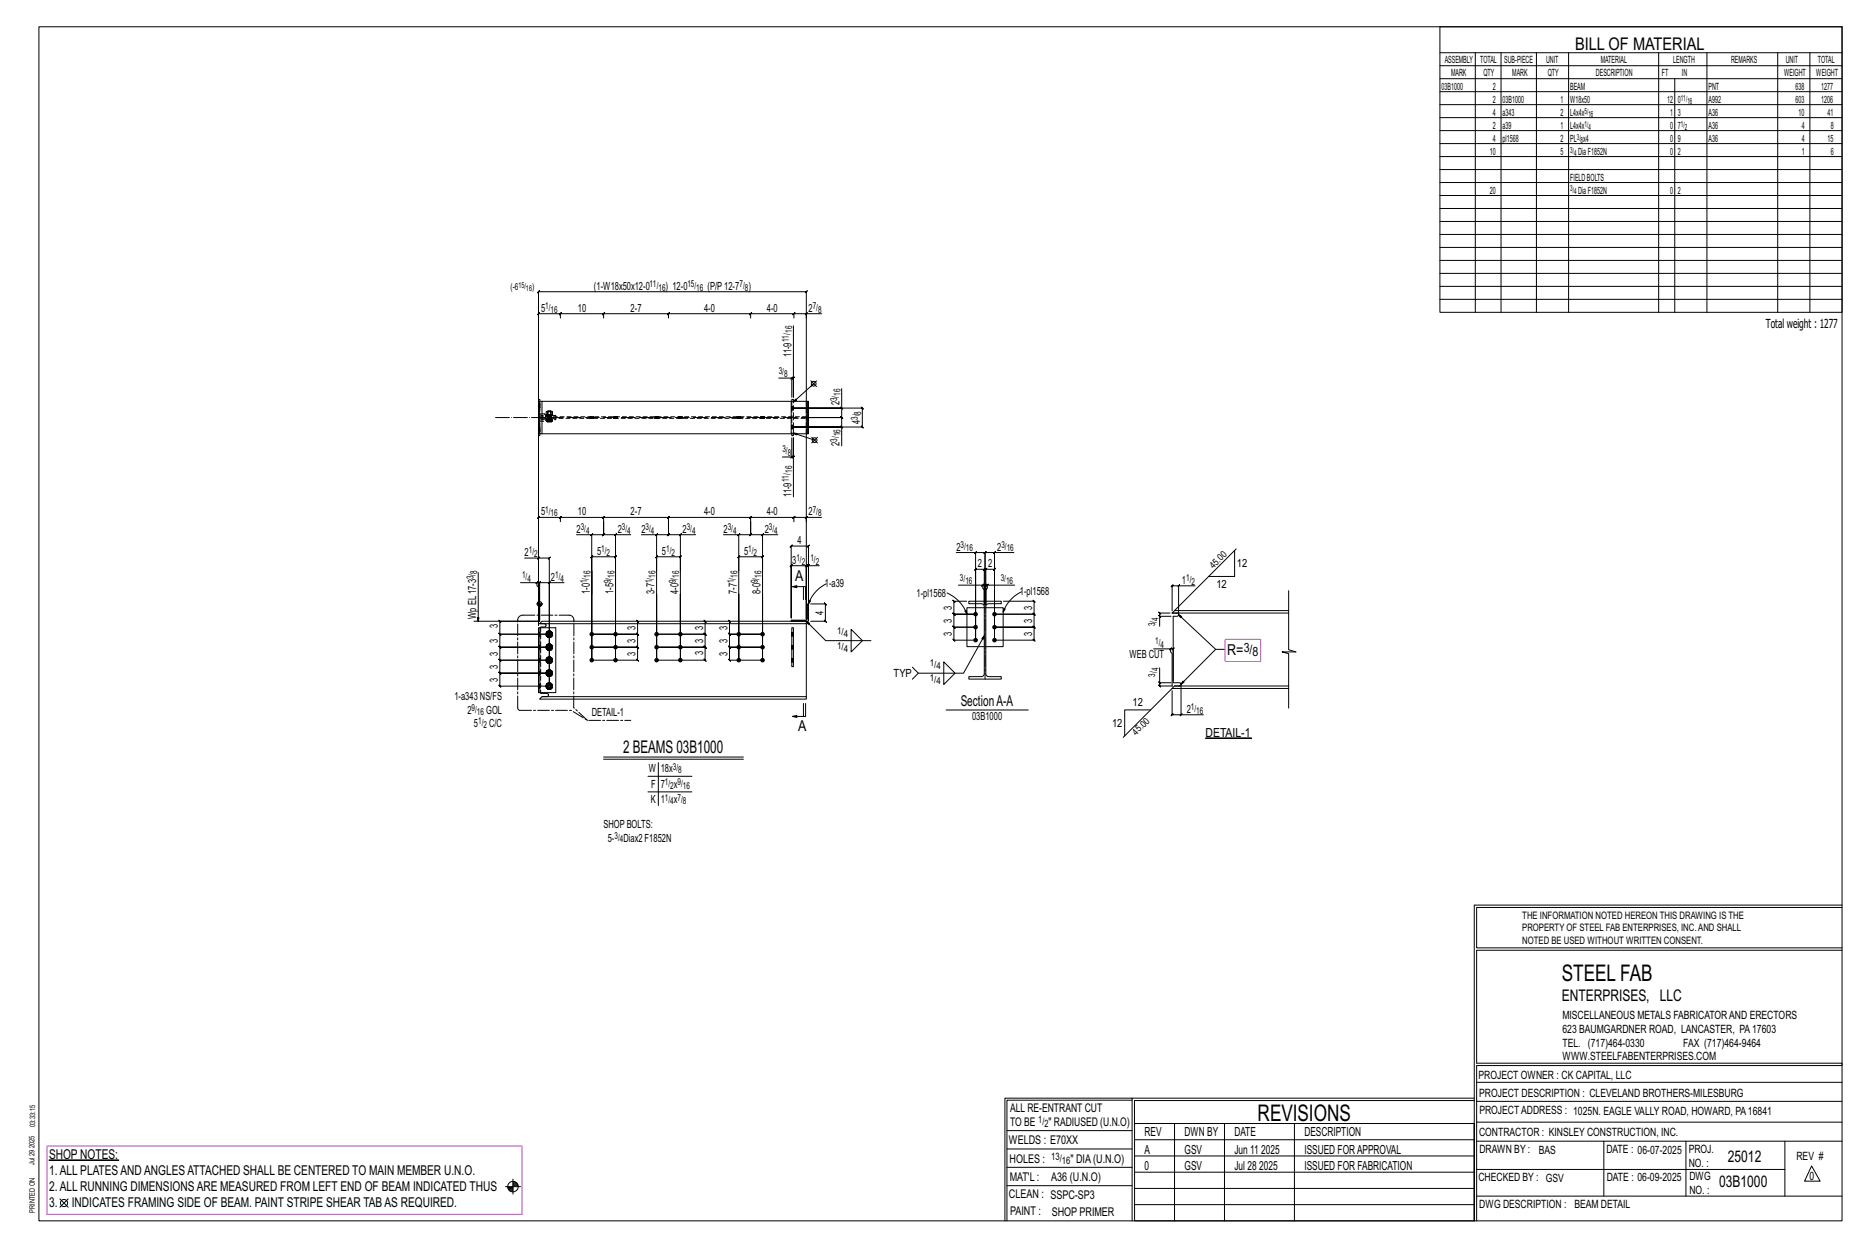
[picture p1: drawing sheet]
<svg xmlns="http://www.w3.org/2000/svg" width="914mm" height="610mm" viewBox="0 0 914 610" stroke-linecap="round" stroke-linejoin="round" font-family="sans-serif">
<g fill="#000" stroke="#000" stroke-width=".49">
<path d="M590 361h23zM24 568h34z"/>
<circle cx="290" cy="317" r=".9"/>
<circle cx="290" cy="310" r=".9"/>
<circle cx="301" cy="310" r=".9"/>
<circle cx="301" cy="317" r=".9"/>
<circle cx="321" cy="317" r=".9"/>
<circle cx="321" cy="310" r=".9"/>
<circle cx="333" cy="317" r=".9"/>
<circle cx="333" cy="310" r=".9"/>
<circle cx="362" cy="317" r=".9"/>
<circle cx="362" cy="310" r=".9"/>
<circle cx="373" cy="317" r=".9"/>
<circle cx="373" cy="310" r=".9"/>
<circle cx="478" cy="300" r=".9"/>
<circle cx="478" cy="307" r=".9"/>
<circle cx="478" cy="313" r=".9"/>
<circle cx="487" cy="313" r=".9"/>
<circle cx="487" cy="300" r=".9"/>
<circle cx="487" cy="307" r=".9"/>
<circle cx="290" cy="323" r=".9"/>
<circle cx="301" cy="323" r=".9"/>
<circle cx="321" cy="323" r=".9"/>
<circle cx="333" cy="323" r=".9"/>
<circle cx="362" cy="323" r=".9"/>
<circle cx="373" cy="323" r=".9"/>
</g>
<g fill="none" stroke="#000" stroke-width=".49">
<path d="M19 13h883v584h-883zM705 13h197v140h-197zM705 26h197M705 32h197M705 39h197M722 26v127M735 26v127M752 26v127M768 26v127M812 26v127M820 39v114M836 26v127"/>
<path d="M870 26v127M886 26v127M705 45h197M705 51h197M705 58h197M705 64h197M705 70h197M705 77h197M705 83h197M705 89h197M705 96h197M705 102h197"/>
<path d="M705 108h197M705 115h197M705 121h197M705 127h197M705 134h197M274 156l1-3-1 1v-1h-10l-1 1 1-1v53M274 153h21v1l1-1-1 3M275 153l-1 1zM295 154l1-1zM295 153h32v1l1-1-1 3M327 154l1-1zM327 153h40v1l1-1-1 3"/>
<path d="M367 153h22l-1 1 1-1v3M368 153l-1 1zM388 159v35v-9l1-1-1 1M389 153l-1 1 1-1h6M395 153l-1 1zM402 153h-7v3M705 140h197M705 146h197M264 198h.1M264 199h.1M264 196v-1v9M265 196h-1v16h1"/>
<path d="M381 185h7v9M387 196h-122v16M388 199h.1M388 185h-1l1-1zM388 196v-1v1M395 196h1v16h-1zM395 196h-8v16M397 186l3 3M398 188l-10 9M400 186l-3 3M412 199l1 1zM412 190v10h-24h34v-1l1 1h-1v9v-1l1 1h-1h-34h24v9"/>
<path d="M412 200v4l1 1-1-1h-17h17l1 1-1-1v5M264 209h.1M264 211h.1M264 205v8v-1M265 212h130M267 203h3zM267 205v1zM267 203v-2h1v2M267 205l1 1M268 205v1h-1h1h-1M268 203h.1M268 204h.1"/>
<path d="M268 205h.1M268 201h2v2M268 206h2M268 205h1M269 206l1-1v1M269 205l-1 1M270 203h.1M270 204h.1M270 205h.1M270 205v1M270 206h-1M289 204h.1"/>
<path d="M289 205h.1M291 204h.1M291 205h.1M300 204h.1M300 205h.1M302 204h.1M302 205h.1M321 204h.1M321 205h.1M322 204h.1M322 205h.1M332 204h.1"/>
<path d="M332 205h.1M334 204h.1M334 205h.1M361 204h.1M361 205h.1M362 204h.1M362 205h.1M372 204h.1M372 205h.1M374 204h.1M374 205h.1M388 208h.1"/>
<path d="M388 210h.1M388 201h.1M388 212v1v-1M388 214v10h-5M388 212l11 3M397 214l3 3M400 214l-3 3M412 208l1 1zM387 224l1-1zM388 224l1-1-1 1v-10v29M274 253v1l1-1zM274 255l1-2-1 1v-1h-10l-1 1 1-1v53v-19h-1v-2h-8"/>
<path d="M274 253h21v1l1-1-1 2M295 254l1-1zM295 255v7l1-1-1 1h-5M295 255v7l1-1-1 1h6M295 253h32v1l1-1-1 2M327 254l1-1zM327 255v7l1-1-1 1h-6M327 255v7l1-1-1 1h6M327 253h40v1l1-1-1 2M367 253v1l1-1zM367 255v7l1-1-1 1h-5M367 255v7l1-1-1 1h6"/>
<path d="M367 253h22l-1 1 1-1v2M389 253l-1 1 1-1h6M395 253l-1 1zM402 253h-7v2M257 273h7v31M264 273l-1 1 1-1zM264 273h5l-1 1 1-1v63M282 262h8v61v-51l-1 1 1-1h11v1l1-1h-1v51v-44v12M290 262h-1l1-1zM301 262l1-1-1 1zM309 262h-8v48M314 262h7v17"/>
<path d="M321 262l1-1zM321 279v-7v1l1-1h-1h12v1l1-1h-1v7M321 279v44h24h1l-1-1v1v-6h1l-1-1v1h-24h24h1l-1-1v1v-7l1 1-1-1h-24h24l1 1-1-1v-6h1l-1-1v1M333 262l1-1-1 1zM333 279v44M341 262h-8v17M354 262h8v17M362 262h-1l1-1zM362 279v-7l-1 1 1-1h11v1l1-1h-1v7M362 279v44M373 262l1-1zM373 279v44h-16h1l-1-1v1v-6h1l-1-1v1h16h-16h1l-1-1v1v-7l1 1-1-1h16h-16l1 1-1-1v-6h1l-1-1v1"/>
<path d="M381 262h-8v17M396 277v-1l-1 1zM396 277h-1v-1l-1 1h1v26M401 277h-5v17v-27l-1 1 1-1h-9h1l-1 1v-1v35v-25l1-1-1 1h8h-1l1-1v1v26M468 270h10v43M477 271l1-1zM478 270h4v1l1-1h-1v23M487 270l-1 1zM487 270h-5h1l-1 1v-1v23M496 270h-9v43M604 269v13h-12M605 269l-30 30"/>
<path d="M234 280v24M262 286l1-1zM263 295h3M263 285h1v1l1-1h-1v19M263 295h.1M263 294v1M264 294v1M264 294v9M264 295v2M265 295v2M265 295v1M268 286l1-1z"/>
<path d="M269 285h-5h1l-1 1v-1v19M276 285h-7v51M290 291v-12v44h22h1l-1-1v1v-6h1l-1-1v1h-22h22h1l-1-1v1v-7l1 1-1-1h-22h22l1 1-1-1v-6h1l-1-1v1M390 288l-2-1h6v6M390 286l-2 1M393 287v6M396 294h1l-1 1zM397 295h7l1 1-1-1v9v-1l1 1h-1h-7M404 286a17 17 0 0 0-8 9M464 290a18 18 0 0 1 9 10M469 286h12v2l1 1v7v-17v-1l-1 1h1h-4v-1l-1 1h1v34h-11v1l-1-1h1v-6l-1-1 1 1h11h-11l-1-1 1 1v-7v1l-1-1h1h11h-11v1l-1-1h1v-6v1l-1-1h1h6M472 299h1v1z"/>
<path d="M474 294h16v1h-6l-1 1v1v33l1 1h6v1h-16v-1h6h1l1-1v-34l-2-1h-6zM481 286v1l1-1zM481 286h1v1l1-1h-1v7M482 297h-9v19h9M483 297h8v19h-8M483 286h-1h1l-1 1v-1v7M484 286l-1 1zM491 298h1l-1 1zM497 286h-14v2v1v7v-17h-1l1-1v1h4h-1l1-1v1v34h19l1 1-1-1v-6h1l-1-1v1h-19h19h1l-1-1v1v-7l1 1-1-1h-19h19l1 1-1-1v-6l1 1-1-1h-15M500 290a17 17 0 0 0-9 9M573 300h-5l-1-1 1 1v2M574 300h57"/>
<path d="M574 300h2a.8 .8 0 0 1 1 1 .8 .8 0 0 1-1 1h-2v32h4v1v1h-3M577 287v-1l-1 1zM577 287h-3v-1l-1 1h1v12M585 287h-8v14l18 17M631 289v29l3 1h-6l3 1v26M631 299h-56l-1 1M232 304h32M264 316h.1M264 318h.1M264 309h.1M264 311h.1M264 307v32z"/>
<path d="M264 305h3a.8 .8 0 0 1 0 1 .8 .8 0 0 1 0 1h-2M264 304h-19l-1-1 1 1v6h-1l1 1v-1h24h-24h-1l1 1v-1v7l-1-1 1 1h24h-24l-1-1 1 1v6l-1-1 1 1h24h-24l-1-1 1 1v6h-1l1 1v-1h24h-24h-1l1 1v-1v7l-1-1 1 1h24M264 307h8v32h-8M265 304h130v1h-131zM267 317h1M267 310h1M267 316l1 1M268 318h.1M268 311v1M268 317h-1M268 310l-1 1M268 316l-1 1 1 1v-1"/>
<path d="M268 310v-1l-1 1 1 1M268 317l1 1M268 311l1 1M268 315v1M268 309h.1M268 318h1M269 315l-1 1M269 316v-1l1 1M269 309l-1 1M269 309h1v1M269 316l1 1M269 309l1 1v1"/>
<path d="M269 309h-1M270 317v1h-1M270 311l-1 1v-1M270 317v1M270 311h.1M270 317l-1 1M270 310l-1 1M270 316h.1M270 309v1M270 316v1M270 310h.1M387 303h8v-8h1v9h-9z"/>
<path d="M388 316h.1M388 318h.1M388 309h.1M388 311h.1M388 307v19zM395 303v-160v-1l-1 1h1h-131v-1l-1 1h1v161M395 304l9 9h22M395 305v36M417 308l5 5-5 6zM482 311l-10 18h-22l-3-3M565 317h8v2l1 1v16M567 301l1 1z"/>
<path d="M573 318l1-1zM573 317h1v1l1-1h-1v16M573 302h-5v4M599 318h-4l-17 17 1-2 1 1-2 1v15h11M264 335h.1M264 337h.1M264 328h.1M264 330h.1M264 322h.1M264 324h.1M265 339l3 1v1h-3M267 336h1"/>
<path d="M267 329h1M267 323h1M267 335l1 1M267 322l1 1M268 337h.1M268 330v1M268 324h.1M268 336h-1M268 329l-1 1M268 323l-1 1M268 335l-1 1 1 1v-1M268 329v-1l-1 1 1 1"/>
<path d="M268 323v-1l-1 1 1 1v-1M268 336l1 1M268 330l1 1M268 324l1 1M268 334v1M268 328h.1M268 322h.1M268 337h1M268 324h1M269 334l-1 1M269 335v-1l1 1M269 328l-1 1"/>
<path d="M269 328h1v1M269 321l-1 1M269 322h1M269 335l1 1M269 328l1 1v1M269 322l1 1v1M269 328h-1M269 322h-1M270 336v1h-1M270 330l-1 1v-1M270 324h-1M270 336v1"/>
<path d="M270 330h.1M270 323v1M270 336l-1 1M270 329l-1 1M270 323l-1 1M270 335h.1M270 328v1M270 322v1M270 335v1M270 329h.1M388 322h.1M388 324h.1"/>
<path d="M450 329l-3 3M462 324l6 5-6 6zM567 334l1 1zM568 327v7h5M568 334v2l-1-1 1 1h6M574 338v12h-1l1-1v1h4M574 337l-24 24M574 337h57M631 336h-56l-1 1M265 341h130v1h-131zM390 350l-2 1M393 344v7"/>
<path d="M394 344v7h-6h2M463 347h40M563 347h-12v13M578 350l1-1-1 1zM295 370h69M295 371h69M317 380h22M322 373v21M317 387h22M722 443v154M722 443h180M902 444h-179v20h179"/>
<path d="M902 465h-179v55h179v1h-179v76M554 538h-61v59M554 537h168M722 538h-167v13M723 539h179M723 530h179M493 553h61M555 550h167v47h-167zM555 558h167M575 550v47M599 550v47M634 550v47"/>
<path d="M723 549h179M723 558h179M785 558v27M825 558v27M874 558v27M251 577v7M251 579h2M251 580h3M251 578h2M493 571h61M493 562h61M555 573h167"/>
<path d="M555 566h167M723 572h151M887 570l4 8h-8zM29 587l4 4M33 587l-4 4M247 581h8M249 581h2M249 582h2M250 583h1M492 597v-60h62v60M493 580h61M555 589h167"/>
<path d="M555 581h167M723 585h179"/>
<circle cx="398" cy="188" r="1.2"/>
<circle cx="399" cy="215" r="1.2"/>
<circle cx="264" cy="295" r="1.2"/>
<circle cx="31" cy="589" r="1.8"/>
<circle cx="251" cy="581" r="2.6"/>
</g>
<path d="M600 313h17v11h-17zM23 561h233v33h-233z" fill="none" stroke="#f0f" stroke-width=".5"/>
<g fill="none" stroke="#000" stroke-width=".49" stroke-dasharray="2 1.4">
<path d="M264 198h.1M264 199h.1M264 198v1M388 200h.1M388 200v-1M388 196v8M388 199h.1M264 210h.1M264 209h.1M264 211h.1M264 210v1M264 206h3v-1"/>
<path d="M264 204h1M264 212v-6l8-1M265 205h-1M267 202h-3M267 203v-1M267 204v1M267 205h-2v-1M267 205h128M267 204v-1M267 205v1zM267 206h1M267 203h1h-1v-2h1v2v-2v2h2h-2"/>
<path d="M267 206h.1M267 205l1 1M268 205h.1M268 206h-1h1h-1h1M268 204h.1M268 204v1M268 203h.1M268 203v1M268 203v2v-2M268 201h.1M268 201h2M268 206h.1"/>
<path d="M268 203h-1h1M268 203h2M268 205v-1M268 204v-1M268 205v1zM268 206h1zM268 206h1M269 204v1zM269 205v-1M269 205h-1M269 203v1zM269 204v-1"/>
<path d="M269 204h.1M269 205h.1M269 203h.1M269 206l-1-1 1 1M269 205l1 1M269 201h.1M269 205l1-1M269 204l1-1M269 206h1M269 205h1M270 203h.1M270 205h.1"/>
<path d="M270 201h.1M270 201v2zM270 203v-2v2M270 203v2v-2M270 205v-1M270 204v-1M270 204h.1M270 206h.1M270 205v1zM270 205v1M272 204v-1h-8v-7M289 204h.1"/>
<path d="M289 204v1M289 205h.1M289 205v-1M289 204l1 1zM290 205v-1M290 204h.1M290 205l1-1M291 205v-1M291 205h-1M300 204h1M300 204v1M301 205h-1"/>
<path d="M301 205v-1M301 204v1zM301 205l1-1M301 204h1M302 205v-1M302 205h.1M321 204h.1M321 204v1M321 205h.1M321 205v-1M321 204v1zM321 205l1-1"/>
<path d="M321 204h1M322 205v-1M322 205h.1M332 204h.1M332 204v1M332 205h.1M332 205v-1M333 204v1zM333 205v-1M333 205l1-1M333 204h.1M334 205v-1"/>
<path d="M334 205h.1M361 204h.1M361 204v1M361 205h.1M361 205v-1M361 204l1 1zM362 205v-1M362 204h.1M362 205h.1M372 204h.1M372 204v1M372 205h.1"/>
<path d="M373 205v-1M373 204v1zM373 205l1-1M373 204h1M374 205v-1M374 205h.1M388 209h.1M388 208h.1M388 210h.1M388 209v1M388 201v-1M388 205v7"/>
<path d="M388 201h.1M388 212v-7M388 204v-8M388 200v1M395 212v-16M395 204h-130M264 316v1zM264 316h.1M264 318v-1M264 317v1M264 317h.1M264 310h.1"/>
<path d="M264 309h.1M264 311h.1M264 310v1M264 318h.1M265 307v32M267 317h.1M267 310v1zM267 317l1-2-1 2 1 1-1-1h1M267 310l1-1-1 1 1 2-1-2h1M267 316v1zM267 317l1 1zM267 310h.1"/>
<path d="M267 311h1zM267 317h1M267 316l1 1M267 311l1-1M267 310h1M268 316h-1zM268 318h.1M268 316v-1zM268 309l-1 1zM268 311v1zM268 309h.1M268 316v-1"/>
<path d="M268 311v1M268 317v1M268 316h.1M268 311h.1M268 310v-1M268 317h.1M268 310v1zM268 318h2zM268 315h2zM268 312h2zM268 309h2zM268 316l-1 1v-1v1l1 1-1-1 1 1v-1"/>
<path d="M268 310v-1l-1 1v1h1h-1h1M268 316v1zM268 310h.1M268 318h1zM268 315h1zM268 312h1zM268 309h1zM268 318h1h-1h1h-1zM268 317h1zM268 316h1zM268 311l1 1h-1h1h-1zM268 311h1z"/>
<path d="M268 310l1-1zM269 315h-1h1h-1l1 1M269 318h1zM269 318h.1M269 317h.1M269 316h.1M269 315v1zM269 315h1zM269 309h-1h1h-1h1M269 312h1zM269 312h.1M269 311v1"/>
<path d="M269 311h.1M269 309v1zM269 309h.1M269 309h1zM269 318l1-1M269 317h1zM269 316h1zM269 316h1M269 311h1M269 311h1zM269 310h1zM269 309l1 1"/>
<path d="M269 318h1M269 315l1 1zM269 315l1 1M269 312l1-1zM269 312l1-1M269 309h1M270 318h.1M270 315v1zM270 312v-1zM270 309h.1M270 316v1zM270 310h.1"/>
<path d="M270 315v2zM270 309v1zM270 317h.1M270 310v1zM270 317v1M270 316h.1M270 311h.1M270 310v-1M270 318v-1M270 316v1M270 311v-1M270 309v1v1"/>
<path d="M270 317v1zM270 310v2zM388 310h.1M388 309h.1M388 311h.1M388 310v1M388 316v1zM388 316h.1M388 318v-1M388 317v1M388 317h.1M388 318h.1"/>
<path d="M264 335v1zM264 335h.1M264 337v-1M264 336v1M264 336h.1M264 329h.1M264 329v-1M264 330h.1M264 329v1M264 323h.1M264 322h.1M264 324h.1"/>
<path d="M264 323v1M264 337h.1M264 328h.1M264 328v1M267 336h.1M267 329v1zM267 323v1zM267 336l1-2-1 2 1 1-1-1h1M267 329l1-1-1 1 1 2-1-2h1M267 323l1-1-1 1 1 1-1-1h1M267 335v1zM267 336l1 1z"/>
<path d="M267 329h.1M267 330h1zM267 322v1zM267 324h1zM267 336h1M267 335l1 1M267 330l1-1M267 329h1M267 324l1-1M267 322l1 1M268 335h-1zM268 337h.1"/>
<path d="M268 335v-1zM268 328l-1 1zM268 330v1zM268 328h.1M268 322h-1zM268 324h.1M268 322h.1M268 335v-1M268 330v1M268 336v1M268 335h.1M268 330h.1"/>
<path d="M268 329v-1M268 323v1M268 323v-1M268 336h.1M268 329v1zM268 323h.1M268 337h2zM268 334h2zM268 331h2zM268 328h2zM268 324h2zM268 322h2z"/>
<path d="M268 335l-1 1v-1v1l1 1-1-1 1 1v-1M268 329v-1l-1 1v1h1h-1h1M268 322l-1 1v-1v2h1h-1h1M268 335v1zM268 329h.1M268 323v1zM268 323v-1zM268 337h1zM268 334h1zM268 331h1zM268 328h1zM268 324l1 1z"/>
<path d="M268 322l1-1zM268 337h1h-1h1h-1zM268 336h1zM268 335h1zM268 330l1 1h-1h1h-1zM268 330h1zM268 329h1zM268 324l1 1-1-1 1 1-1-1zM268 324h1zM268 322h1zM269 334h-1h1h-1l1 1M269 337h1z"/>
<path d="M269 337h.1M269 336h.1M269 335h.1M269 334v1zM269 334h1zM269 328h-1h1h-1h1M269 331h1zM269 331h.1M269 330v1M269 330h.1M269 329h.1M269 328h.1"/>
<path d="M269 328h1zM269 321l-1 1 1-1-1 1h1M269 325l1-1zM269 325v-1zM269 325v-1M269 324h.1M269 322h.1M269 321v1v-1v1zM269 321l1 1zM269 337l1-1M269 336h1zM269 335h1z"/>
<path d="M269 335h1M269 330h1M269 330h1zM269 329h1zM269 328l1 1M269 324h1M269 324l1-1zM269 322l1 1zM269 322h1M269 337h1M269 334l1 1zM269 334l1 1"/>
<path d="M269 331l1-1zM269 331l1-1M269 328h1M269 324h1zM269 322h1zM270 337h.1M270 334v1zM270 331v-1zM270 328h.1M270 324h.1M270 322h.1M270 335v1z"/>
<path d="M270 329h.1M270 323h.1M270 334v2zM270 328v1zM270 322v1zM270 336h.1M270 329v1zM270 336v1M270 335h.1M270 330h.1M270 329v-1M270 323v1"/>
<path d="M270 323v-1M270 337v-1M270 335v1M270 330v-1M270 328v1v1M270 324v-1M270 322v2M270 322v1M270 336v1zM270 329v2zM270 323v1zM388 323h.1"/>
<path d="M388 322h.1M388 324h.1M388 323v1"/>
</g>
<path d="M243 204h158" fill="none" stroke="#000" stroke-width=".49" stroke-dasharray="6.8 1 0 1"/>
<path d="M482 294v38M256 301l-2 1-1 1M256 301h23M281 303l-1-1-1-1M253 346v-43M253 346l1 2M254 348h26l8 4h21M281 346v-43M288 352l-7-6" fill="none" stroke="#000" stroke-width=".49" stroke-dasharray="5.8 1 1 1"/>
<g font-size="11.2">
<text x="764" y="480">STEEL FAB</text>
<text x="616" y="548">REVISIONS</text>
</g>
<g font-size="8.6">
<text x="771" y="24">BILL OF MATERIAL</text>
<text x="305" y="368">2 BEAMS 03B1000</text>
</g>
<g font-size="7.9">
<text x="765" y="490">ENTERPRISES, LLC</text>
<text x="846" y="569">25012</text>
<text x="842" y="581">03B1000</text>
</g>
<g font-size="7.3">
<text x="389" y="284">A</text>
<text x="601" y="321">R=</text>
<text x="470" y="346">SectionA-A</text>
<text x="391" y="358">A</text>
</g>
<g font-size="6.6">
<text x="24" y="567">SHOP NOTES:</text>
<text x="24" y="575">1.ALL PLATESANDANGLESATTACHED SHALL BE CENTERED TO MAIN MEMBER U.N.O.</text>
<text x="24" y="583">2.ALL RUNNING DIMENSIONSARE MEASURED FROM LEFT END OF BEAM INDICATED THUS</text>
<text x="24" y="591">3.</text>
<text x="35" y="591">INDICATES FRAMING SIDE OF BEAM. PAINT STRIPE SHEAR TABAS REQUIRED.</text>
</g>
<g font-size="6.2">
<text x="609" y="319">3/</text>
<text x="613" y="321">8</text>
</g>
<g font-size="6.1">
<text x="864" y="161">Total weight : 1277</text>
<text x="590" y="361">DETAIL-1</text>
<text x="560" y="556">REV</text>
<text x="580" y="556">DWN BY</text>
<text x="604" y="556">DATE</text>
<text x="639" y="556">DESCRIPTION</text>
<text x="560" y="564">A</text>
<text x="580" y="564">GSV</text>
<text x="604" y="564">Jun 11</text>
<text x="617" y="564">2025</text>
<text x="639" y="564">ISSUED FORAPPROVAL</text>
<text x="560" y="572">0</text>
<text x="580" y="572">GSV</text>
<text x="604" y="572">Jul 28</text>
<text x="616" y="572">2025</text>
<text x="639" y="572">ISSUED FOR FABRICATION</text>
</g>
<g font-size="5.9">
<text x="494" y="560">WELDS : E70XX</text>
<text x="494" y="569">HOLES :</text>
<text x="524" y="569">&quot; DIA(U.N.O)</text>
<text x="494" y="578">MAT'L :</text>
<text x="515" y="578">A36 (U.N.O)</text>
<text x="494" y="586">CLEAN : SSPC-SP3</text>
<text x="495" y="595">PAINT :</text>
<text x="515" y="595">SHOP PRIMER</text>
</g>
<g font-size="5.8">
<text x="494" y="544">ALL RE-ENTRANT CUT</text>
<text x="494" y="551">TO BE</text>
<text x="513" y="551">&quot; RADIUSED (U.N.O)</text>
</g>
<g font-size="5.6">
<text x="765" y="499">MISCELLANEOUS METALS FABRICATORAND ERECTORS</text>
<text x="765" y="505">623 BAUMGARDNER ROAD, LANCASTER, PA17603</text>
<text x="765" y="512">TEL. (717)464-0330</text>
<text x="824" y="512">FAX (717)464-9464</text>
<text x="765" y="519">WWW.STEELFABENTERPRISES.COM</text>
<text x="724" y="528">PROJECT OWNER : CK CAPITAL, LLC</text>
<text x="724" y="537">PROJECT DESCRIPTION : CLEVELAND BROTHERS-MILESBURG</text>
<text x="724" y="545">PROJECTADDRESS : 1025N. EAGLE VALLY ROAD, HOWARD, PA16841</text>
<text x="724" y="556">CONTRACTOR : KINSLEY CONSTRUCTION, INC.</text>
<text x="724" y="564">DRAWN BY :</text>
<text x="753" y="564">BAS</text>
<text x="786" y="564">DATE : 06-07-2025</text>
<text x="827" y="564">PROJ.</text>
<text x="879" y="568">REV #</text>
<text x="827" y="571">NO. :</text>
<text x="724" y="578">CHECKED BY : GSV</text>
<text x="787" y="578">DATE : 06-09-2025</text>
<text x="827" y="578">DWG</text>
<text x="886" y="578">0</text>
<text x="827" y="584">NO. :</text>
<text x="724" y="591">DWG DESCRIPTION : BEAM DETAIL</text>
</g>
<g font-size="5.5">
<text x="291" y="142">(1-W18x50x12-0</text>
<text x="326" y="142">) 12-0</text>
<text x="346" y="142">(P/P12-7</text>
<text x="366" y="142">)</text>
<text x="265" y="152">5</text>
<text x="283" y="152">10</text>
<text x="309" y="152">2-7</text>
<text x="345" y="152">4-0</text>
<text x="375" y="152">4-0</text>
<text x="396" y="152">2</text>
<text x="387" y="175" transform="rotate(-90 387 175)">11-9</text>
<text x="411" y="198" transform="rotate(-90 411 198)">2</text>
<text x="421" y="207" transform="rotate(-90 421 207)">4</text>
<text x="411" y="218" transform="rotate(-90 411 218)">2</text>
<text x="387" y="243" transform="rotate(-90 387 243)">11-9</text>
<text x="265" y="252">5</text>
<text x="283" y="252">10</text>
<text x="309" y="252">2-7</text>
<text x="345" y="252">4-0</text>
<text x="375" y="252">4-0</text>
<text x="396" y="252">2</text>
<text x="282" y="261">2</text>
<text x="302" y="261">2</text>
<text x="314" y="261">2</text>
<text x="334" y="261">2</text>
<text x="354" y="261">2</text>
<text x="374" y="261">2</text>
<text x="390" y="266">4</text>
<text x="468" y="269">2</text>
<text x="488" y="269">2</text>
<text x="257" y="272">2</text>
<text x="292" y="271">5</text>
<text x="324" y="271">5</text>
<text x="364" y="271">5</text>
<text x="388" y="276">3</text>
<text x="479" y="278">2</text>
<text x="484" y="278">2</text>
<text x="605" y="277">12</text>
<text x="270" y="284">2</text>
<text x="404" y="287">1-a39</text>
<text x="579" y="286">1</text>
<text x="595" y="288">12</text>
<text x="289" y="291" transform="rotate(-90 289 291)">1-0</text>
<text x="300" y="291" transform="rotate(-90 300 291)">1-5</text>
<text x="320" y="291" transform="rotate(-90 320 291)">3-7</text>
<text x="332" y="291" transform="rotate(-90 332 291)">4-0</text>
<text x="361" y="291" transform="rotate(-90 361 291)">7-7</text>
<text x="372" y="291" transform="rotate(-90 372 291)">8-0</text>
<text x="449" y="292">1-pl1568</text>
<text x="499" y="291">1-pl1568</text>
<text x="466" y="298" transform="rotate(-90 466 298)">3</text>
<text x="505" y="298" transform="rotate(-90 505 298)">3</text>
<text x="233" y="303" transform="rotate(-90 233 303)">Wp EL17-3</text>
<text x="403" y="301" transform="rotate(-90 403 301)">4</text>
<text x="466" y="305" transform="rotate(-90 466 305)">3</text>
<text x="505" y="305" transform="rotate(-90 505 305)">3</text>
<text x="244" y="307" transform="rotate(-90 244 307)">3</text>
<text x="311" y="308" transform="rotate(-90 311 308)">3</text>
<text x="344" y="308" transform="rotate(-90 344 308)">3</text>
<text x="356" y="308" transform="rotate(-90 356 308)">3</text>
<text x="466" y="311" transform="rotate(-90 466 311)">3</text>
<text x="505" y="311" transform="rotate(-90 505 311)">3</text>
<text x="244" y="314" transform="rotate(-90 244 314)">3</text>
<text x="311" y="314" transform="rotate(-90 311 314)">3</text>
<text x="344" y="314" transform="rotate(-90 344 314)">3</text>
<text x="356" y="314" transform="rotate(-90 356 314)">3</text>
<text x="244" y="321" transform="rotate(-90 244 321)">3</text>
<text x="311" y="321" transform="rotate(-90 311 321)">3</text>
<text x="344" y="321" transform="rotate(-90 344 321)">3</text>
<text x="356" y="321" transform="rotate(-90 356 321)">3</text>
<text x="553" y="322">WEB CUT</text>
<text x="244" y="328" transform="rotate(-90 244 328)">3</text>
<text x="244" y="334" transform="rotate(-90 244 334)">3</text>
<text x="437" y="331">TYP</text>
<text x="222" y="343">1-a343 NS/FS</text>
<text x="554" y="345">12</text>
<text x="229" y="349">2</text>
<text x="238" y="349">GOL</text>
<text x="290" y="351">DETAIL-1</text>
<text x="476" y="352">03B1000</text>
<text x="581" y="349">2</text>
<text x="232" y="356">5</text>
<text x="239" y="356">C/C</text>
<text x="544" y="355">12</text>
<text x="318" y="378">W</text>
<text x="323" y="378">18x</text>
<text x="319" y="385">F</text>
<text x="323" y="385">7</text>
<text x="330" y="385">x</text>
<text x="319" y="393">K</text>
<text x="323" y="393">1</text>
<text x="330" y="393">x</text>
<text x="295" y="405">SHOPBOLTS:</text>
<text x="298" y="412">5-</text>
<text x="305" y="412">Diax2 F1852N</text>
</g>
<g font-size="5">
<text x="745" y="450">THE INFORMATION NOTED HEREON THIS DRAWING IS THE</text>
<text x="745" y="456">PROPERTY OF STEEL FAB ENTERPRISES, INC.AND SHALL</text>
<text x="745" y="462">NOTED BE USED WITHOUT WRITTEN CONSENT.</text>
<text x="508" y="550">1/</text>
<text x="511" y="551">2</text>
<text x="515" y="568">13/</text>
<text x="520" y="570">16</text>
</g>
<g font-size="4.9">
<text x="707" y="31">ASSEMBLY</text>
<text x="725" y="31">TOTAL</text>
<text x="736" y="31">SUB-PIECE</text>
<text x="757" y="31">UNIT</text>
<text x="784" y="31">MATERIAL</text>
<text x="819" y="31">LENGTH</text>
<text x="847" y="31">REMARKS</text>
<text x="874" y="31">UNIT</text>
<text x="890" y="31">TOTAL</text>
<text x="710" y="37">MARK</text>
<text x="726" y="37">QTY</text>
<text x="740" y="37">MARK</text>
<text x="758" y="37">QTY</text>
<text x="781" y="37">DESCRIPTION</text>
<text x="814" y="37">FT</text>
<text x="823" y="37">IN</text>
<text x="873" y="37">WEIGHT</text>
<text x="889" y="37">WEIGHT</text>
<text x="706" y="44">03B1000</text>
<text x="731" y="44">2</text>
<text x="769" y="44">BEAM</text>
<text x="836" y="44">PNT</text>
<text x="879" y="44">638</text>
<text x="891" y="44">1277</text>
<text x="731" y="50">2</text>
<text x="736" y="50">03B1000</text>
<text x="764" y="50">1</text>
<text x="769" y="50">W18x50</text>
<text x="816" y="50">12</text>
<text x="821" y="50">0</text>
<text x="836" y="50">A992</text>
<text x="879" y="50">603</text>
<text x="891" y="50">1206</text>
<text x="731" y="57">4</text>
<text x="736" y="57">a343</text>
<text x="764" y="57">2</text>
<text x="769" y="57">L4x4x</text>
<text x="818" y="57">1</text>
<text x="821" y="57">3</text>
<text x="836" y="57">A36</text>
<text x="880" y="57">10</text>
<text x="895" y="57">41</text>
<text x="731" y="63">2</text>
<text x="736" y="63">a39</text>
<text x="764" y="63">1</text>
<text x="769" y="63">L4x4x</text>
<text x="818" y="63">0</text>
<text x="821" y="63">7</text>
<text x="836" y="63">A36</text>
<text x="882" y="63">4</text>
<text x="896" y="63">8</text>
<text x="731" y="69">4</text>
<text x="736" y="69">pl1568</text>
<text x="764" y="69">2</text>
<text x="769" y="69">PL x4</text>
<text x="818" y="69">0</text>
<text x="821" y="69">9</text>
<text x="836" y="69">A36</text>
<text x="882" y="69">4</text>
<text x="895" y="69">15</text>
<text x="729" y="76">10</text>
<text x="764" y="76">5</text>
<text x="772" y="76">DiaF1852N</text>
<text x="818" y="76">0</text>
<text x="821" y="76">2</text>
<text x="882" y="76">1</text>
<text x="896" y="76">6</text>
<text x="769" y="88">FIELDBOLTS</text>
<text x="729" y="95">20</text>
<text x="772" y="95">DiaF1852N</text>
<text x="818" y="95">0</text>
<text x="821" y="95">2</text>
</g>
<g font-size="4.7">
<text x="250" y="142">(-6</text>
<text x="260" y="142">)</text>
<text x="318" y="140">11/</text>
<text x="322" y="142">16</text>
<text x="336" y="140">15/</text>
<text x="341" y="142">16</text>
<text x="362" y="140">7/</text>
<text x="365" y="142">8</text>
<text x="267" y="151">1/</text>
<text x="270" y="153">16</text>
<text x="398" y="151">7/</text>
<text x="400" y="153">8</text>
<text x="386" y="167" transform="rotate(-90 386 167)">11/</text>
<text x="388" y="163" transform="rotate(-90 388 163)">16</text>
<text x="381" y="183">3/</text>
<text x="384" y="184">8</text>
<text x="410" y="196" transform="rotate(-90 410 196)">3/</text>
<text x="411" y="194" transform="rotate(-90 411 194)">16</text>
<text x="422" y="203" transform="rotate(-90 422 203)">8</text>
<text x="420" y="205" transform="rotate(-90 420 205)">3/</text>
<text x="411" y="213" transform="rotate(-90 411 213)">16</text>
<text x="383" y="221">3/</text>
<text x="410" y="216" transform="rotate(-90 410 216)">3/</text>
<text x="386" y="223">8</text>
<text x="388" y="231" transform="rotate(-90 388 231)">16</text>
<text x="386" y="236" transform="rotate(-90 386 236)">11/</text>
<text x="267" y="251">1/</text>
<text x="398" y="251">7/</text>
<text x="270" y="253">16</text>
<text x="400" y="253">8</text>
<text x="284" y="259">3/</text>
<text x="287" y="261">4</text>
<text x="304" y="259">3/</text>
<text x="307" y="261">4</text>
<text x="316" y="259">3/</text>
<text x="319" y="261">4</text>
<text x="336" y="259">3/</text>
<text x="339" y="261">4</text>
<text x="356" y="259">3/</text>
<text x="359" y="261">4</text>
<text x="376" y="259">3/</text>
<text x="379" y="261">4</text>
<text x="470" y="268">3/</text>
<text x="473" y="270">16</text>
<text x="490" y="268">3/</text>
<text x="493" y="270">16</text>
<text x="259" y="271">1/</text>
<text x="261" y="272">2</text>
<text x="294" y="270">1/</text>
<text x="297" y="272">2</text>
<text x="326" y="270">1/</text>
<text x="329" y="272">2</text>
<text x="366" y="270">1/</text>
<text x="369" y="272">2</text>
<text x="390" y="275">1/</text>
<text x="397" y="275">1/</text>
<text x="234" y="281" transform="rotate(-90 234 281)">8</text>
<text x="392" y="276">2</text>
<text x="399" y="276">2</text>
<text x="594" y="279" transform="rotate(-45 594 279)">45.0</text>
<text x="232" y="283" transform="rotate(-90 232 283)">3/</text>
<text x="256" y="283">1/</text>
<text x="258" y="284">4</text>
<text x="272" y="283">1/</text>
<text x="274" y="284">4</text>
<text x="287" y="285" transform="rotate(-90 287 285)">1/</text>
<text x="289" y="283" transform="rotate(-90 289 283)">16</text>
<text x="299" y="285" transform="rotate(-90 299 285)">9/</text>
<text x="301" y="283" transform="rotate(-90 301 283)">16</text>
<text x="319" y="285" transform="rotate(-90 319 285)">1/</text>
<text x="321" y="283" transform="rotate(-90 321 283)">16</text>
<text x="331" y="285" transform="rotate(-90 331 285)">9/</text>
<text x="332" y="283" transform="rotate(-90 332 283)">16</text>
<text x="359" y="285" transform="rotate(-90 359 285)">1/</text>
<text x="361" y="283" transform="rotate(-90 361 283)">16</text>
<text x="371" y="285" transform="rotate(-90 371 285)">9/</text>
<text x="373" y="283" transform="rotate(-90 373 283)">16</text>
<text x="470" y="284">3/</text>
<text x="473" y="286">16</text>
<text x="490" y="284">3/</text>
<text x="492" y="286">16</text>
<text x="581" y="284">1/</text>
<text x="583" y="286">2</text>
<text x="567" y="304" transform="rotate(-90 567 304)">4</text>
<text x="410" y="310">1/</text>
<text x="413" y="312">4</text>
<text x="565" y="306" transform="rotate(-90 565 306)">3/</text>
<text x="410" y="317">1/</text>
<text x="565" y="315">1/</text>
<text x="568" y="317">4</text>
<text x="413" y="319">4</text>
<text x="455" y="326">1/</text>
<text x="458" y="328">4</text>
<text x="567" y="328" transform="rotate(-90 567 328)">4</text>
<text x="455" y="333">1/</text>
<text x="458" y="335">4</text>
<text x="565" y="331" transform="rotate(-90 565 331)">3/</text>
<text x="231" y="348">9/</text>
<text x="583" y="347">1/</text>
<text x="233" y="350">16</text>
<text x="586" y="349">16</text>
<text x="234" y="354">1/</text>
<text x="237" y="356">2</text>
<text x="556" y="360" transform="rotate(-45 556 360)">45.0</text>
<text x="329" y="377">3/</text>
<text x="332" y="378">8</text>
<text x="326" y="384">1/</text>
<text x="328" y="386">2</text>
<text x="332" y="384">9/</text>
<text x="334" y="386">16</text>
<text x="326" y="392">1/</text>
<text x="328" y="394">4</text>
<text x="332" y="392">7/</text>
<text x="334" y="394">8</text>
<text x="301" y="410">3/</text>
<text x="303" y="412">4</text>
</g>
<g font-size="4.2">
<text x="823" y="49">11/</text>
<text x="826" y="51">16</text>
<text x="776" y="56">5/</text>
<text x="778" y="57">16</text>
<text x="776" y="62">1/</text>
<text x="778" y="63">4</text>
<text x="823" y="62">1/</text>
<text x="825" y="63">2</text>
<text x="772" y="68">3/</text>
<text x="774" y="70">8</text>
<text x="769" y="75">3/</text>
<text x="770" y="76">4</text>
<text x="769" y="94">3/</text>
<text x="770" y="95">4</text>
</g>
<g font-size="4">
<text x="254" y="141">15/</text>
<text x="257" y="142">16</text>
</g>
<g font-size="3.7">
<text x="17" y="551" transform="rotate(-90 17 551)">03:33:15</text>
<text x="17" y="562" transform="rotate(-90 17 562)">2025</text>
<text x="17" y="570" transform="rotate(-90 17 570)">Jul 29</text>
<text x="17" y="593" transform="rotate(-90 17 593)">PRINTED ON</text>
</g>
</svg>
